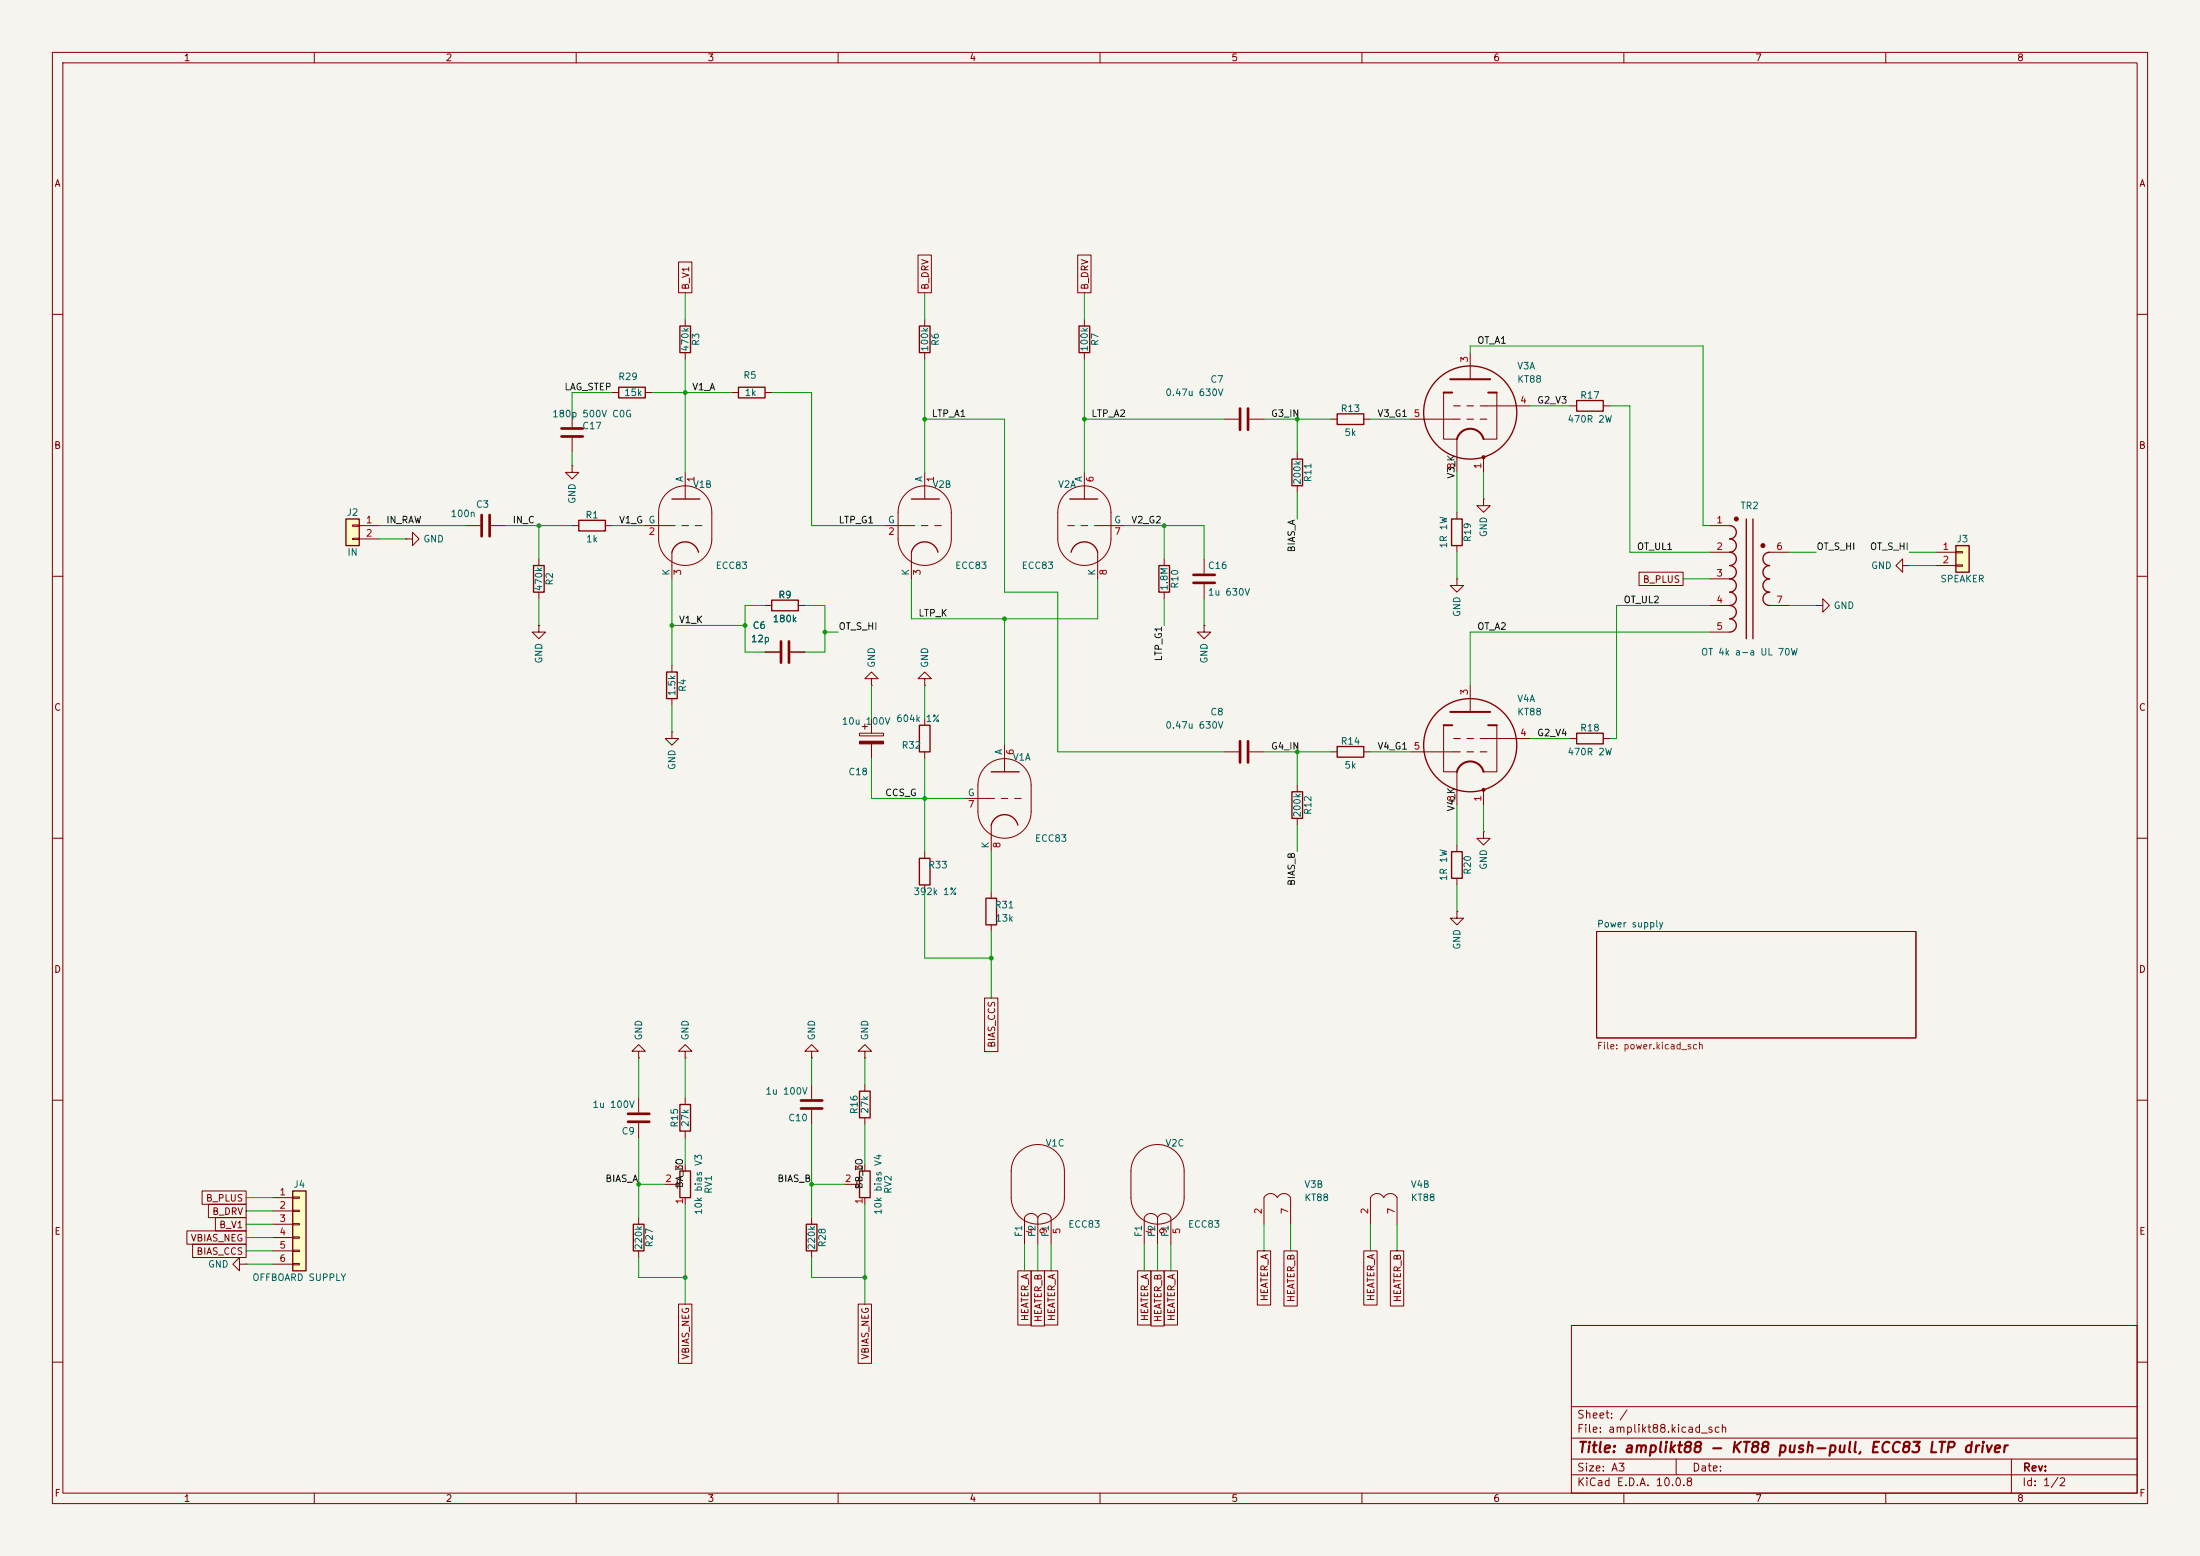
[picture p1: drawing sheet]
<svg xmlns="http://www.w3.org/2000/svg" width="420mm" height="297mm" viewBox="0 0 420 297" stroke-linecap="round" stroke-linejoin="round" font-family="sans-serif">
<path d="M0 0h420v297h-420z" fill="#f5f4ef" stroke="#f5f4ef" stroke-width=".19"/>
<g fill="none" stroke="#840000" stroke-width=".19">
<path d="M10 10h400v277h-400zM12 12h396v273h-396zM60 10v2M110 10v2M160 10v2M210 10v2M260 10v2M310 10v2M360 10v2M10 60h2M408 60h2M10 110h2"/>
<path d="M278.1 110.5v1.3h1.3l-1.3 1.2-1.2-1.2h1.2M278.1 110.5h.1M408 110h2M10 160h2M408 160h2M304.8 177.8h61v20.3h-61zM10 210h2M408 210h2M300 253h108v32h-108zM10 260h2M300 278.5h108M300 274.5h108"/>
<path d="M300 268.5h108M320 278.5v3M384 278.5v6.5M408 260h2M60 285v2M110 285v2M160 285v2M210 285v2M260 285v2M300 281.5h108M310 285v2M360 285v2"/>
</g>
<path d="M55.9 227.3h2.5v15.3h-2.5z" fill="#ffffc2"/>
<g fill="none" stroke="#840000" stroke-width=".25">
<path d="M118.1 73.9h5.1v2h-5.1zM301 76.5h5.1v2h-5.1zM110.5 99.3h5.1v2h-5.1zM128.3 95.3h5.3M333.4 99.1v22.8M334.6 99.1v22.8M128.3 105.4a2.62 2.62 0 0 1 2.5-2 2.62 2.62 0 0 1 2.5 2M221.2 108h2.1v5h-2.1zM330.2 100.3a1.27 1.27 0 0 1 1.3 1.3 1.27 1.27 0 0 1-1.3 1.3 1.27 1.27 0 0 1 1.3 1.2 1.27 1.27 0 0 1-1.3 1.3 1.27 1.27 0 0 1 1.3 1.3 1.27 1.27 0 0 1-1.3 1.3 1.27 1.27 0 0 1 1.3 1.2 1.27 1.27 0 0 1-1.3 1.3 1.27 1.27 0 0 1 1.3 1.3 1.27 1.27 0 0 1-1.3 1.2 1.27 1.27 0 0 1 1.3 1.3 1.27 1.27 0 0 1-1.3 1.3 1.27 1.27 0 0 1 1.3 1.2 1.27 1.27 0 0 1-1.3 1.3 1.27 1.27 0 0 1 1.3 1.3 1.27 1.27 0 0 1-1.3 1.3M337.8 105.4a1.27 1.27 0 0 0-1.3 1.3 1.27 1.27 0 0 0 1.3 1.3 1.27 1.27 0 0 0-1.3 1.2 1.27 1.27 0 0 0 1.3 1.3 1.27 1.27 0 0 0-1.3 1.3 1.27 1.27 0 0 0 1.3 1.2 1.27 1.27 0 0 0-1.3 1.3 1.27 1.27 0 0 0 1.3 1.3M301 140h5.1v2h-5.1zM255.3 142.5h5v2h-5z"/>
<path d="M164.1 208.3h2v5.1h-2zM55.9 227.3h2.5v15.3h-2.5zM129.8 223.5h2v5.1h-2zM153.9 233.7h2.1v5.1h-2.1zM164.1 223.5h2v5.1h-2z"/>
</g>
<g fill="none" stroke="#840000" stroke-width=".19">
<path d="M109.2 78.7v2.8M116.8 74.9h1.3M123.2 74.9h1.3M299.7 77.5h1.3M306.1 77.5h1.2M109.2 88.9v1.3h1.3l-1.3 1.2-1.3-1.2h1.3M109.2 88.9h.1M109.2 83.6v2.8M127.2 94.2a5.1 5.1 0 0 1 5.5-1.1 5.1 5.1 0 0 1 3.2 4.7v5.1a5.1 5.1 0 0 1-5.1 5 5.1 5.1 0 0 1-5.1-5v-5.1a5.1 5.1 0 0 1 1.5-3.6zM130.8 90.2v5.1M283.2 95.3v1.2h1.3l-1.3 1.3-1.3-1.3h1.3M283.2 95.3h.1"/>
<path d="M77.5 102.9h1.2v-1.3l1.3 1.3-1.3 1.2v-1.2M77.5 102.9h.1M109.2 100.3h1.3M115.6 100.3h1.2M123.2 100.3h5.7M128.3 105.4v5.1M130.2 100.3h1.2M132.7 100.3h1.3M222.2 106.7v1.3M222.2 113v1.3M229.9 119.4v1.3h1.2l-1.2 1.2-1.3-1.2h1.3M229.9 119.4h.1"/>
<path d="M229.9 106.7v2.8M229.9 111.5v2.8M326.4 100.3h3.8M326.4 105.4h3.8M326.4 110.5h3.8M326.4 115.6h3.8M337.8 105.4h3.8M337.8 115.6h3.8M346.7 115.6h1.3v-1.3l1.2 1.3-1.2 1.2v-1.2M346.7 115.6h.1M363.2 108v-1.3l-1.3 1.3 1.3 1.2v-1.2h1.3M364.5 108h.1"/>
<path d="M326.4 120.7h3.8M233.7 143.5h2.8M238.5 143.5h2.8M254 143.5h1.3M260.3 143.5h1.3M283.2 158.8v1.2h1.3l-1.3 1.3-1.3-1.3h1.3M283.2 158.8h.1M299.7 141h1.3M306.1 141h1.2M278.1 174v1.3h1.3l-1.3 1.2-1.2-1.2h1.2M278.1 174h.1M154.9 200.7h1.3l-1.3-1.3-1.2 1.3h1.2v1.2"/>
<path d="M154.9 201.9h.1M165.1 200.7h1.3l-1.3-1.3-1.3 1.3h1.3v1.2M165.1 201.9h.1M165.1 207v1.3M165.1 213.4v1.2M194.5 220a5.1 5.1 0 0 1 5.5-1.2 5.1 5.1 0 0 1 3.2 4.7v5.1a5.1 5.1 0 0 1-5.1 5.1 5.1 5.1 0 0 1-5.1-5.1v-5.1a5.1 5.1 0 0 1 1.5-3.5zM217.4 220a5.1 5.1 0 0 1 5.5-1.2 5.1 5.1 0 0 1 3.2 4.7v5.1a5.1 5.1 0 0 1-5.1 5.1 5.1 5.1 0 0 1-5.1-5.1v-5.1a5.1 5.1 0 0 1 1.5-3.5zM52.1 228.6h3.8M52.1 231.1h3.8M52.1 233.7h3.8M52.1 236.2h3.8M52.1 238.8h3.8"/>
<path d="M55.9 228.5h1.2v.2h-1.2zM55.9 231h1.2v.3h-1.2zM55.9 233.6h1.2v.2h-1.2zM55.9 236.1h1.2v.2h-1.2zM55.9 238.6h1.2v.3h-1.2zM127 226.1h2.3M129.3 225.3v1.5M130.8 222.2v1.3M130.8 228.6v1.3M154.9 232.4v1.3M154.9 238.8v1.2M161.3 226.1h2.3"/>
<path d="M163.6 225.3v1.5M165.1 222.2v1.3M165.1 228.6v1.3M198.1 232.4a1.42 1.42 0 0 0-1.3-.8 1.42 1.42 0 0 0-1.2 .8v5.1M198.1 232.4a1.42 1.42 0 0 1 1.3-.8 1.42 1.42 0 0 1 1.3 .8v5.1M198.1 232.4v5.1M221 232.4a1.42 1.42 0 0 0-1.3-.8 1.42 1.42 0 0 0-1.3 .8v5.1M221 232.4a1.42 1.42 0 0 1 1.2-.8 1.42 1.42 0 0 1 1.3 .8v5.1M221 232.4v5.1M241.3 233.7v-5.1a1.42 1.42 0 0 1 1.3-.8 1.42 1.42 0 0 1 1.2 .8 1.42 1.42 0 0 1 1.3-.8 1.42 1.42 0 0 1 1.3 .8v5.1M261.6 233.7v-5.1a1.42 1.42 0 0 1 1.3-.8 1.42 1.42 0 0 1 1.3 .8 1.42 1.42 0 0 1 1.2-.8 1.42 1.42 0 0 1 1.3 .8v5.1M52.1 241.3h3.8"/>
<path d="M55.9 241.2h1.2v.2h-1.2z"/>
</g>
<g fill="#840000" stroke="#840000" stroke-width=".19">
<circle cx="331.5" cy="99.1" r=".38"/>
<circle cx="336.6" cy="104.1" r=".38"/>
</g>
<path d="M107.2 81.8h4.1M107.2 83.3h4.1M227.8 109.7h4.1M227.8 111.3h4.1M236.7 141.5v4M238.3 141.5v4" fill="none" stroke="#840000" stroke-width=".51"/>
<path d="M66 99.1h2.6v5h-2.6z" fill="#ffffc2"/>
<path d="M255.3 79h5v2h-5zM66 99.1h2.6v5h-2.6zM246.6 87.6h2.1v5.1h-2.1zM101.9 108h2v5h-2zM246.6 151.1h2.1v5.1h-2.1z" fill="none" stroke="#840000" stroke-width=".25"/>
<g fill="none" stroke="#840000" stroke-width=".19">
<path d="M247.6 86.4v1.2M247.6 92.7v1.3M254 80h1.3M260.3 80h1.3M67.3 100.2h1.3v.3h-1.3zM67.3 102.7h1.3v.3h-1.3zM68.6 100.3h3.8M68.6 102.9h3.8M88.9 100.3h2.8M93.7 100.3h2.8M102.9 119.4v1.3h1.2l-1.2 1.2-1.3-1.2h1.3M102.9 119.4h.1"/>
<path d="M102.9 106.7v1.3M102.9 113v1.3M247.6 149.9v1.2M247.6 156.2v1.3"/>
</g>
<path d="M91.9 98.3v4.1M93.5 98.3v4.1" fill="none" stroke="#840000" stroke-width=".51"/>
<path d="M373.4 104.1h2.5v5.1h-2.5z" fill="#ffffc2"/>
<g fill="none" stroke="#840000" stroke-width=".25">
<path d="M129.8 62.2h2v5.1h-2zM141 73.9h5v2h-5zM175.5 62.2h2v5.1h-2zM206 62.2h2v5.1h-2zM174 95.3h5.3M204.2 95.3h5.3M277.1 99.1h2v5h-2zM147.3 114.6h5.1v2h-5.1zM174 105.4a2.62 2.62 0 0 1 2.5-2 2.62 2.62 0 0 1 2.6 2M204.5 105.4a2.62 2.62 0 0 1 2.5-2 2.62 2.62 0 0 1 2.5 2M373.4 104.1h2.5v5.1h-2.5zM127.3 128.3h2v5.1h-2z"/>
<path d="M175.5 138.4h2v5.1h-2zM189.2 147.3h5.4M189.2 157.5a2.62 2.62 0 0 1 2.6-2 2.62 2.62 0 0 1 2.5 2M175.5 163.8h2v5.1h-2zM188.2 171.5h2v5h-2zM277.1 162.6h2v5h-2zM129.8 210.8h2v5.1h-2zM120.9 233.7h2v5.1h-2z"/>
<circle cx="280.7" cy="78.7" r="8.9"/>
<circle cx="283.2" cy="87.3" r=".25"/>
<circle cx="280.7" cy="142.2" r="8.9"/>
<circle cx="283.2" cy="150.8" r=".25"/>
</g>
<g fill="none" stroke="#840000" stroke-width=".19">
<path d="M129.5 50h2.6v5.9h-2.6zM175.3 48.7h2.5v7.2h-2.5zM205.7 48.7h2.6v7.2h-2.6zM130.8 61v1.2M130.8 67.3v1.3M139.7 74.9h1.3M146 74.9h1.3M176.5 61v1.2M176.5 67.3v1.3M207 61v1.2M207 67.3v1.3M275.6 74.9v8.9h2.5v6.4"/>
<path d="M280.7 67.3v5.1M283.8 77.5h8.3M285.7 74.9v8.9h-2.5M172.9 94.2a5.1 5.1 0 0 1 5.6-1.1 5.1 5.1 0 0 1 3.1 4.7v5.1a5.1 5.1 0 0 1-5.1 5 5.1 5.1 0 0 1-5.1-5v-5.1a5.1 5.1 0 0 1 1.5-3.6zM176.5 90.2v5.1M203.4 94.2a5.1 5.1 0 0 1 5.5-1.1 5.1 5.1 0 0 1 3.2 4.7v5.1a5.1 5.1 0 0 1-5.1 5 5.1 5.1 0 0 1-5.1-5v-5.1a5.1 5.1 0 0 1 1.5-3.6zM207 90.2v5.1M233.7 80h2.8M238.5 80h2.8M269.2 80h8.3M278.1 97.8v1.3M283.2 87.3v2.9"/>
<path d="M146 115.6h1.3M152.4 115.6h1.3M168.9 100.3h5.7M174 105.4v5.1M175.9 100.3h1.3M178.4 100.3h1.3M203.8 100.3h1.3M206.4 100.3h1.2M208.9 100.3h5.7M209.5 105.4v5.1M278.1 104.1v1.3M312.9 109.2h8.4v2.6h-8.4z"/>
<path d="M369.6 105.4h3.8M369.6 108h3.8M373.4 105.3h1.2v.2h-1.2zM373.4 107.8h1.2v.3h-1.2zM128.3 139.7v1.3h1.2l-1.2 1.2-1.3-1.2h1.3M128.3 139.7h.1M128.3 127v1.3M128.3 133.4v1.2M146 124.5h2.8M150.9 124.5h2.8M164.1 140h4.6v.5h-4.6zM164.6 138.7h1"/>
<path d="M165.1 138.2v1M166.4 129.5h1.2l-1.2-1.2-1.3 1.2h1.3v1.3M166.4 130.8h.1M166.4 137.2v2.8M176.5 129.5h1.3l-1.3-1.2-1.2 1.2h1.2v1.3M176.5 130.8h.1M176.5 137.2v1.2M275.6 138.4v8.9h2.5v6.4M280.7 130.8v5.1M285.7 138.4v8.9h-2.5M166.4 142v2.8M176.5 143.5v1.3"/>
<path d="M184.1 152.4h5.8M188.2 146.3a5.1 5.1 0 0 1 5.5-1.1 5.1 5.1 0 0 1 3.1 4.7v5a5.1 5.1 0 0 1-5 5.1 5.1 5.1 0 0 1-5.1-5.1v-5a5.1 5.1 0 0 1 1.5-3.6zM189.2 157.5v5.1M191.1 152.4h1.3M191.8 142.2v5.1M193.7 152.4h1.2M269.2 143.5h8.3M283.2 150.8v2.9M283.8 141h8.3M176.5 162.6v1.2M176.5 168.9v1.3M189.2 170.2v1.3"/>
<path d="M189.2 176.5v1.3M278.1 161.3v1.3M278.1 167.6v1.3M188 190.5h2.5v10.2h-2.5zM121.9 200.7h1.3l-1.3-1.3-1.3 1.3h1.3v1.2M121.9 201.9h.1M121.9 209.6v2.7M121.9 214.4v2.8M130.8 200.7h1.3l-1.3-1.3-1.3 1.3h1.3v1.2M130.8 201.9h.1M130.8 209.6v1.2M130.8 215.9v1.3"/>
<path d="M154.9 207v2.8M154.9 211.8v2.8M35.7 234.9h11.3v2.6h-11.3zM36.8 237.5h10.2v2.5h-10.2zM38.6 227.3h8.4v2.6h-8.4zM39.8 229.9h7.2v2.5h-7.2zM41.1 232.4h5.9v2.6h-5.9zM121.9 232.4v1.3M121.9 238.8v1.2M240 238.8h2.6v10.3h-2.6zM245.1 238.8h2.6v10.5h-2.6zM260.3 238.8h2.6v10.3h-2.6z"/>
<path d="M265.4 238.8h2.6v10.5h-2.6zM45.7 241.3v-1.3l-1.3 1.3 1.3 1.3v-1.3h1.3M47 241.3h.1M129.5 248.9h2.6v11.3h-2.6zM163.8 248.9h2.6v11.3h-2.6zM194.3 242.6h2.6v10.3h-2.6zM196.8 242.6h2.6v10.5h-2.6zM199.4 242.6h2.5v10.3h-2.5zM217.2 242.6h2.5v10.3h-2.5zM219.7 242.6h2.6v10.5h-2.6zM222.2 242.6h2.6v10.3h-2.6z"/>
</g>
<path d="M275.6 74.9h1.6M276.9 72.4h7.6M284.1 74.9h1.6M278.1 83.8a2.62 2.62 0 0 1 2.6-2 2.62 2.62 0 0 1 2.5 2M275.6 138.4h1.6M276.9 135.9h7.6M284.1 138.4h1.6M278.1 147.3a2.62 2.62 0 0 1 2.6-2 2.62 2.62 0 0 1 2.5 2" fill="none" stroke="#840000" stroke-width=".38"/>
<path d="M277.5 77.5h1.3M280 77.5h1.3M282.6 77.5h1.2M277.5 80h1.3M280 80h1.3M282.6 80h1.2M277.5 141h1.3M277.5 143.5h1.3M280 141h1.3M280 143.5h1.3M282.6 141h1.2M282.6 143.5h1.2" fill="none" stroke="#840000" stroke-width=".2"/>
<path d="M236.7 78v4M238.3 78v4M149.1 122.4v4.1M150.6 122.4v4.1M119.9 214.1h4.1M119.9 212.6h4.1M152.9 211.6h4.1M152.9 210.1h4.1" fill="none" stroke="#840000" stroke-width=".51"/>
<path d="M164.1 141.5h4.6v.5h-4.6z" fill="#840000" stroke="#840000" stroke-width=".19"/>
<g fill="none" stroke="#009600" stroke-width=".19">
<path d="M130.8 55.9v5.1M176.5 55.9v5.1M207 55.9v5.1M116.8 74.9h-7.6v3.8M124.5 74.9h15.2M130.8 68.6v21.6M147.3 74.9h7.6v25.4h14M176.5 68.6v21.6M207 68.6v21.6M280.7 67.3v-1.3h44.4v34.3h1.3M292.1 77.5h7.6M307.3 77.5h3.8v27.9h15.3"/>
<path d="M109.2 86.4v2.5M176.5 80h15.3v33h10.1v30.5h31.8M207 80h26.7M241.3 80h12.7M247.6 80v6.4M247.6 94v5.1M261.6 80h7.6M278.1 90.2v7.6M283.2 90.2v5.1M72.4 100.3h16.5M72.4 102.9h5.1M96.5 100.3h12.7"/>
<path d="M102.9 100.3v6.4M102.9 114.3v5.1M116.8 100.3h6.4M128.3 110.5v16.5M128.3 119.4h13.9M146 115.6h-3.8v8.9h3.8M153.7 115.6h3.8v8.9h-3.8M174 110.5v7.6h35.5v-7.6M191.8 118.1v24.1M214.6 100.3h15.3v6.4M222.2 100.3v6.4M222.2 114.3v5.1"/>
<path d="M229.9 114.3v5.1M278.1 105.4v5.1M321.3 110.5h5.1M326.4 115.6h-17.8v25.4h-1.3M341.6 115.6h5.1M341.6 105.4h5.1M364.5 105.4h5.1M364.5 108h5.1M128.3 134.6v5.1M157.5 120.7h2.5M166.4 130.8v6.4M176.5 130.8v6.4"/>
<path d="M326.4 120.7h-45.7v10.1M166.4 144.8v7.6h17.7M176.5 144.8v17.8M241.3 143.5h12.7M247.6 143.5v6.4M247.6 157.5v5.1M261.6 143.5h7.6M278.1 153.7v7.6M283.2 153.7v5.1M292.1 141h7.6M176.5 170.2v12.7h12.7M189.2 162.6v7.6"/>
<path d="M189.2 177.8v12.7M278.1 168.9v5.1M121.9 201.9v7.7M121.9 217.2v15.2M130.8 201.9v7.7M130.8 217.2v5M154.9 201.9v5.1M154.9 214.6v17.8M165.1 201.9v5.1M165.1 214.6v7.6M47 228.6h5.1M47 231.1h5.1"/>
<path d="M47 236.2h5.1M47 233.7h5.1M47 238.8h5.1M121.9 226.1h5.1M130.8 229.9v19M154.9 226.1h6.4M165.1 229.9v19M195.6 237.5v5.1M198.1 237.5v5.1M200.7 237.5v5.1M218.4 237.5v5.1M221 237.5v5.1"/>
<path d="M223.5 237.5v5.1M241.3 233.7v5.1M246.4 233.7v5.1M261.6 233.7v5.1M266.7 233.7v5.1M47 241.3h5.1M121.9 240v3.8h8.9M154.9 240v3.8h10.2"/>
</g>
<g fill="#009600">
<circle cx="189.2" cy="182.9" r=".46"/>
<circle cx="142.2" cy="119.4" r=".46"/>
<circle cx="176.5" cy="152.4" r=".46"/>
<circle cx="176.5" cy="80" r=".46"/>
<circle cx="207" cy="80" r=".46"/>
<circle cx="222.2" cy="100.3" r=".46"/>
<circle cx="247.6" cy="143.5" r=".46"/>
<circle cx="191.8" cy="118.1" r=".46"/>
<circle cx="247.6" cy="80" r=".46"/>
<circle cx="154.9" cy="226.1" r=".46"/>
<circle cx="165.1" cy="243.8" r=".46"/>
<circle cx="157.5" cy="120.7" r=".46"/>
<circle cx="130.8" cy="74.9" r=".46"/>
<circle cx="121.9" cy="226.1" r=".46"/>
<circle cx="130.8" cy="243.8" r=".46"/>
<circle cx="128.3" cy="119.4" r=".46"/>
<circle cx="102.9" cy="100.3" r=".46"/>
</g>
<text font-size="2" fill="#840000" x="301" y="277.8">Title: amplikt88 - KT88 push-pull, ECC83 LTP driver</text>
<g font-size="1.5" fill="#840000">
<text x="300.9" y="273.8">File: amplikt88.kicad_sch</text>
<text x="300.9" y="271.1">Sheet: /</text>
<text x="300.9" y="281.2">Size: A3</text>
<text x="322.9" y="281.2">Date:</text>
<text x="386" y="281.2">Rev:</text>
<text x="300.9" y="284">KiCad E.D.A. 10.0.8</text>
<text x="385.9" y="284">Id: 1/2</text>
</g>
<g font-size="1.3" fill="#840000">
<text x="35" y="12">1</text>
<text x="85" y="12">2</text>
<text x="135" y="12">3</text>
<text x="185" y="12">4</text>
<text x="235" y="12">5</text>
<text x="285" y="12">6</text>
<text x="335" y="12">7</text>
<text x="385" y="12">8</text>
<text x="10.3" y="36">A</text>
<text x="408.3" y="36">A</text>
<text x="131.9" y="55.4" transform="rotate(-90 131.9 55.4)">B_V1</text>
<text x="177.6" y="55.4" transform="rotate(-90 177.6 55.4)">B_DRV</text>
<text x="208.1" y="55.4" transform="rotate(-90 208.1 55.4)">B_DRV</text>
<text x="10.2" y="86">B</text>
<text x="408.2" y="86">B</text>
<text x="313.5" y="111.5">B_PLUS</text>
<text x="10.2" y="136">C</text>
<text x="408.2" y="136">C</text>
<text x="10.2" y="186">D</text>
<text x="408.2" y="186">D</text>
<text x="190.3" y="200.1" transform="rotate(-90 190.3 200.1)">BIAS_CCS</text>
<text x="39.2" y="229.7">B_PLUS</text>
<text x="40.4" y="232.2">B_DRV</text>
<text x="10.3" y="236">E</text>
<text x="36.3" y="237.3">VBIAS_NEG</text>
<text x="37.4" y="239.8">BIAS_CCS</text>
<text x="41.8" y="234.7">B_V1</text>
<text x="408.3" y="236">E</text>
<text x="242.4" y="248.5" transform="rotate(-90 242.4 248.5)">HEATER_A</text>
<text x="247.4" y="248.7" transform="rotate(-90 247.4 248.7)">HEATER_B</text>
<text x="262.7" y="248.5" transform="rotate(-90 262.7 248.5)">HEATER_A</text>
<text x="267.8" y="248.7" transform="rotate(-90 267.8 248.7)">HEATER_B</text>
<text x="196.6" y="252.3" transform="rotate(-90 196.6 252.3)">HEATER_A</text>
<text x="199.2" y="252.5" transform="rotate(-90 199.2 252.5)">HEATER_B</text>
<text x="201.7" y="252.3" transform="rotate(-90 201.7 252.3)">HEATER_A</text>
<text x="219.5" y="252.3" transform="rotate(-90 219.5 252.3)">HEATER_A</text>
<text x="222" y="252.5" transform="rotate(-90 222 252.5)">HEATER_B</text>
<text x="224.6" y="252.3" transform="rotate(-90 224.6 252.3)">HEATER_A</text>
<text x="131.9" y="259.6" transform="rotate(-90 131.9 259.6)">VBIAS_NEG</text>
<text x="166.2" y="259.6" transform="rotate(-90 166.2 259.6)">VBIAS_NEG</text>
<text x="10.3" y="286">F</text>
<text x="35" y="287">1</text>
<text x="85" y="287">2</text>
<text x="135" y="287">3</text>
<text x="185" y="287">4</text>
<text x="235" y="287">5</text>
<text x="285" y="287">6</text>
<text x="335" y="287">7</text>
<text x="385" y="287">8</text>
<text x="408.3" y="286">F</text>
</g>
<g font-size="1.3" fill="#0f0f0f">
<text x="281.9" y="65.9">OT_A1</text>
<text x="107.7" y="74.8">LAG_STEP</text>
<text x="132.1" y="74.8">V1_A</text>
<text x="293.3" y="77.3">G2_V3</text>
<text x="177.8" y="79.9">LTP_A1</text>
<text x="208.3" y="79.9">LTP_A2</text>
<text x="242.5" y="79.9">G3_IN</text>
<text x="262.9" y="79.9">V3_G1</text>
<text x="278" y="91.5" transform="rotate(-90 278 91.5)">V3_K</text>
<text x="73.6" y="100.2">IN_RAW</text>
<text x="97.8" y="100.2">IN_C</text>
<text x="118.1" y="100.2">V1_G G</text>
<text x="160" y="100.2">LTP_G1</text>
<text x="215.9" y="100.2">V2_G2</text>
<text x="247.5" y="105.5" transform="rotate(-90 247.5 105.5)">BIAS_A</text>
<text x="312.4" y="105.3">OT_UL1</text>
<text x="346.7" y="105.3">OT_S_HI</text>
<text x="356.9" y="105.3">OT_S_HI</text>
<text x="129.5" y="119.3">V1_K</text>
<text x="175.2" y="118">LTP_K</text>
<text x="309.9" y="115.4">OT_UL2</text>
<text x="160" y="120.5">OT_S_HI</text>
<text x="281.9" y="120.5">OT_A2</text>
<text x="222.1" y="126.3" transform="rotate(-90 222.1 126.3)">LTP_G1</text>
<text x="242.5" y="143.4">G4_IN</text>
<text x="262.9" y="143.4">V4_G1</text>
<text x="293.3" y="140.8">G2_V4</text>
<text x="168.9" y="152.3">CCS_G</text>
<text x="278" y="155" transform="rotate(-90 278 155)">V4_K</text>
<text x="247.5" y="169.2" transform="rotate(-90 247.5 169.2)">BIAS_B</text>
<text x="115.5" y="225.9">BIAS_A</text>
<text x="130.7" y="226.9" transform="rotate(-90 130.7 226.9)">BA_LO</text>
<text x="148.3" y="225.9">BIAS_B</text>
<text x="165" y="227.1" transform="rotate(-90 165 227.1)">BB_LO</text>
</g>
<g font-size="1.3" fill="#006464">
<text x="131.8" y="67.2" transform="rotate(-90 131.8 67.2)">470k</text>
<text x="133.8" y="66.1" transform="rotate(-90 133.8 66.1)">R3</text>
<text x="177.5" y="67.2" transform="rotate(-90 177.5 67.2)">100k</text>
<text x="179.5" y="66.1" transform="rotate(-90 179.5 66.1)">R6</text>
<text x="208" y="67.2" transform="rotate(-90 208 67.2)">100k</text>
<text x="210" y="66.1" transform="rotate(-90 210 66.1)">R7</text>
<text x="289.5" y="70.8">V3A</text>
<text x="117.9" y="72.8">R29</text>
<text x="119.1" y="75.9">15k</text>
<text x="141.8" y="72.6">R5</text>
<text x="142.1" y="75.9">1k</text>
<text x="222.4" y="75.9">0.47u 630V</text>
<text x="231" y="73.4">C7</text>
<text x="289.5" y="73.4">KT88</text>
<text x="301.6" y="76.4">R17</text>
<text x="105.3" y="80">180p 500V C0G</text>
<text x="111.1" y="82.2">C17</text>
<text x="255.8" y="78.9">R13</text>
<text x="256.6" y="83.5">5k</text>
<text x="299.1" y="81">470R 2W</text>
<text x="130.7" y="92.1" transform="rotate(-90 130.7 92.1)">A</text>
<text x="132.2" y="93.4">V1B</text>
<text x="176.4" y="92.1" transform="rotate(-90 176.4 92.1)">A</text>
<text x="177.9" y="93.4">V2B</text>
<text x="201.9" y="93.4">V2A</text>
<text x="206.9" y="92.1" transform="rotate(-90 206.9 92.1)">A</text>
<text x="248.6" y="92.6" transform="rotate(-90 248.6 92.6)">200k</text>
<text x="250.6" y="92.1" transform="rotate(-90 250.6 92.1)">R11</text>
<text x="66.1" y="98.8">J2</text>
<text x="85.9" y="99">100n</text>
<text x="90.8" y="97.2">C3</text>
<text x="110.2" y="96.3" transform="rotate(-90 110.2 96.3)">GND</text>
<text x="111.7" y="99.3">R1</text>
<text x="169.4" y="100.2">G</text>
<text x="212.6" y="100.2">G</text>
<text x="332.2" y="97.5">TR2</text>
<text x="66.2" y="106.4">IN</text>
<text x="80.7" y="103.8">GND</text>
<text x="111.8" y="103.8">1k</text>
<text x="276.6" y="104.8" transform="rotate(-90 276.6 104.8)">1R 1W</text>
<text x="281.1" y="103.6" transform="rotate(-90 281.1 103.6)">R19</text>
<text x="284.2" y="102.6" transform="rotate(-90 284.2 102.6)">GND</text>
<text x="373.4" y="103.8">J3</text>
<text x="103.8" y="112.9" transform="rotate(-90 103.8 112.9)">470k</text>
<text x="105.9" y="111.9" transform="rotate(-90 105.9 111.9)">R2</text>
<text x="128.1" y="110" transform="rotate(-90 128.1 110)">K</text>
<text x="136.5" y="108.9">ECC83</text>
<text x="173.9" y="110" transform="rotate(-90 173.9 110)">K</text>
<text x="182.2" y="108.9">ECC83</text>
<text x="194.9" y="108.9">ECC83</text>
<text x="209.4" y="110" transform="rotate(-90 209.4 110)">K</text>
<text x="223.2" y="112.9" transform="rotate(-90 223.2 112.9)">1.8M</text>
<text x="225.2" y="112.5" transform="rotate(-90 225.2 112.5)">R10</text>
<text x="230.5" y="108.9">C16</text>
<text x="230.5" y="114">1u 630V</text>
<text x="357.1" y="108.9">GND</text>
<text x="370.3" y="111.5">SPEAKER</text>
<text x="147.4" y="119.1">180k</text>
<text x="148.5" y="114.5">R9</text>
<text x="279.1" y="117.9" transform="rotate(-90 279.1 117.9)">GND</text>
<text x="350" y="116.5">GND</text>
<text x="143.3" y="122.9">12p</text>
<text x="143.6" y="120.3">C6</text>
<text x="324.6" y="125.4">OT 4k a-a UL 70W</text>
<text x="103.8" y="126.8" transform="rotate(-90 103.8 126.8)">GND</text>
<text x="167.3" y="127.6" transform="rotate(-90 167.3 127.6)">GND</text>
<text x="177.5" y="127.6" transform="rotate(-90 177.5 127.6)">GND</text>
<text x="230.8" y="126.8" transform="rotate(-90 230.8 126.8)">GND</text>
<text x="129.2" y="133" transform="rotate(-90 129.2 133)">1.5k</text>
<text x="131.3" y="132.2" transform="rotate(-90 131.3 132.2)">R4</text>
<text x="231" y="136.9">C8</text>
<text x="289.5" y="134.3">V4A</text>
<text x="289.5" y="136.9">KT88</text>
<text x="160.6" y="138.6">10u 100V</text>
<text x="171" y="138.1">604k 1%</text>
<text x="172" y="143.2">R32</text>
<text x="222.4" y="139.4">0.47u 630V</text>
<text x="255.8" y="142.4">R14</text>
<text x="301.6" y="139.9">R18</text>
<text x="129.2" y="147.1" transform="rotate(-90 129.2 147.1)">GND</text>
<text x="161.9" y="148.3">C18</text>
<text x="191.6" y="144.2" transform="rotate(-90 191.6 144.2)">A</text>
<text x="193.3" y="145.5">V1A</text>
<text x="256.6" y="147">5k</text>
<text x="299.1" y="144.5">470R 2W</text>
<text x="184.7" y="152.3">G</text>
<text x="250.6" y="155.6" transform="rotate(-90 250.6 155.6)">R12</text>
<text x="197.5" y="161">ECC83</text>
<text x="248.6" y="156.1" transform="rotate(-90 248.6 156.1)">200k</text>
<text x="177.1" y="166.1">R33</text>
<text x="189.1" y="162.1" transform="rotate(-90 189.1 162.1)">K</text>
<text x="281.1" y="167.1" transform="rotate(-90 281.1 167.1)">R20</text>
<text x="284.2" y="166.1" transform="rotate(-90 284.2 166.1)">GND</text>
<text x="174.3" y="171.1">392k 1%</text>
<text x="189.8" y="173.7">R31</text>
<text x="276.6" y="168.3" transform="rotate(-90 276.6 168.3)">1R 1W</text>
<text x="189.9" y="176.2">13k</text>
<text x="304.8" y="177.3">Power supply</text>
<text x="279.1" y="181.4" transform="rotate(-90 279.1 181.4)">GND</text>
<text x="122.9" y="198.7" transform="rotate(-90 122.9 198.7)">GND</text>
<text x="131.8" y="198.7" transform="rotate(-90 131.8 198.7)">GND</text>
<text x="155.9" y="198.7" transform="rotate(-90 155.9 198.7)">GND</text>
<text x="166.1" y="198.7" transform="rotate(-90 166.1 198.7)">GND</text>
<text x="146" y="209.2">1u 100V</text>
<text x="113" y="211.8">1u 100V</text>
<text x="129.7" y="215.3" transform="rotate(-90 129.7 215.3)">R15</text>
<text x="131.8" y="215.2" transform="rotate(-90 131.8 215.2)">27k</text>
<text x="150.4" y="214.3">C10</text>
<text x="164" y="212.8" transform="rotate(-90 164 212.8)">R16</text>
<text x="166.1" y="212.7" transform="rotate(-90 166.1 212.7)">27k</text>
<text x="118.6" y="216.9">C9</text>
<text x="199.5" y="219.1">V1C</text>
<text x="222.4" y="219.1">V2C</text>
<text x="55.9" y="227">J4</text>
<text x="136.2" y="228" transform="rotate(-90 136.2 228)">RV1</text>
<text x="170.5" y="228" transform="rotate(-90 170.5 228)">RV2</text>
<text x="248.9" y="227">V3B</text>
<text x="269.2" y="227">V4B</text>
<text x="134.3" y="232" transform="rotate(-90 134.3 232)">10k bias V3</text>
<text x="168.6" y="232" transform="rotate(-90 168.6 232)">10k bias V4</text>
<text x="248.9" y="229.6">KT88</text>
<text x="269.2" y="229.6">KT88</text>
<text x="122.9" y="238.7" transform="rotate(-90 122.9 238.7)">220k</text>
<text x="124.9" y="238.2" transform="rotate(-90 124.9 238.2)">R27</text>
<text x="155.9" y="238.7" transform="rotate(-90 155.9 238.7)">220k</text>
<text x="157.9" y="238.2" transform="rotate(-90 157.9 238.2)">R28</text>
<text x="195.4" y="236.2" transform="rotate(-90 195.4 236.2)">F1</text>
<text x="198" y="236.2" transform="rotate(-90 198 236.2)">F2</text>
<text x="200.5" y="236.2" transform="rotate(-90 200.5 236.2)">F1</text>
<text x="203.8" y="234.6">ECC83</text>
<text x="218.3" y="236.2" transform="rotate(-90 218.3 236.2)">F1</text>
<text x="220.8" y="236.2" transform="rotate(-90 220.8 236.2)">F2</text>
<text x="223.4" y="236.2" transform="rotate(-90 223.4 236.2)">F1</text>
<text x="226.7" y="234.6">ECC83</text>
<text x="39.6" y="242.3">GND</text>
<text x="48.1" y="244.8">OFFBOARD SUPPLY</text>
</g>
<g font-size="1.3" fill="#a90000">
<text x="280.5" y="69.3" transform="rotate(-90 280.5 69.3)">3</text>
<text x="290.1" y="77.3">4</text>
<text x="269.8" y="79.9">5</text>
<text x="278" y="89.6" transform="rotate(-90 278 89.6)">8</text>
<text x="283.1" y="89.6" transform="rotate(-90 283.1 89.6)">1</text>
<text x="132.9" y="92.2" transform="rotate(-90 132.9 92.2)">1</text>
<text x="178.6" y="92.2" transform="rotate(-90 178.6 92.2)">1</text>
<text x="209.1" y="92.2" transform="rotate(-90 209.1 92.2)">6</text>
<text x="69.8" y="100.2">1</text>
<text x="327.6" y="100.2">1</text>
<text x="69.8" y="102.7">2</text>
<text x="123.7" y="102.4">2</text>
<text x="169.4" y="102.4">2</text>
<text x="212.6" y="102.4">7</text>
<text x="327.6" y="105.3">2</text>
<text x="339" y="105.3">6</text>
<text x="370.7" y="105.3">1</text>
<text x="370.7" y="107.8">2</text>
<text x="130.3" y="110" transform="rotate(-90 130.3 110)">3</text>
<text x="176.1" y="110" transform="rotate(-90 176.1 110)">3</text>
<text x="211.6" y="110" transform="rotate(-90 211.6 110)">8</text>
<text x="327.6" y="110.4">3</text>
<text x="327.6" y="115.4">4</text>
<text x="339" y="115.4">7</text>
<text x="327.6" y="120.5">5</text>
<text x="280.5" y="132.8" transform="rotate(-90 280.5 132.8)">3</text>
<text x="269.8" y="143.4">5</text>
<text x="290.1" y="140.8">4</text>
<text x="193.8" y="144.2" transform="rotate(-90 193.8 144.2)">6</text>
<text x="184.7" y="154.5">7</text>
<text x="278" y="153.1" transform="rotate(-90 278 153.1)">8</text>
<text x="283.1" y="153.1" transform="rotate(-90 283.1 153.1)">1</text>
<text x="191.3" y="162" transform="rotate(-90 191.3 162)">8</text>
<text x="126.9" y="225.9">2</text>
<text x="130.7" y="223.6" transform="rotate(-90 130.7 223.6)">3</text>
<text x="161.2" y="225.9">2</text>
<text x="165" y="223.6" transform="rotate(-90 165 223.6)">3</text>
<text x="53.2" y="228.5">1</text>
<text x="53.2" y="231">2</text>
<text x="53.2" y="233.5">3</text>
<text x="130.7" y="230" transform="rotate(-90 130.7 230)">1</text>
<text x="165" y="230" transform="rotate(-90 165 230)">1</text>
<text x="241.2" y="231.9" transform="rotate(-90 241.2 231.9)">2</text>
<text x="246.2" y="231.9" transform="rotate(-90 246.2 231.9)">7</text>
<text x="261.5" y="231.9" transform="rotate(-90 261.5 231.9)">2</text>
<text x="266.6" y="231.9" transform="rotate(-90 266.6 231.9)">7</text>
<text x="53.2" y="236.1">4</text>
<text x="53.2" y="238.6">5</text>
<text x="197.6" y="235.7" transform="rotate(-90 197.6 235.7)">4</text>
<text x="200.2" y="235.7" transform="rotate(-90 200.2 235.7)">9</text>
<text x="202.7" y="235.7" transform="rotate(-90 202.7 235.7)">5</text>
<text x="220.5" y="235.7" transform="rotate(-90 220.5 235.7)">4</text>
<text x="223" y="235.7" transform="rotate(-90 223 235.7)">9</text>
<text x="225.6" y="235.7" transform="rotate(-90 225.6 235.7)">5</text>
<text x="53.2" y="241.2">6</text>
</g>
<text font-size="1.3" fill="#725600" x="304.8" y="200.6">File: power.kicad_sch</text>
</svg>
